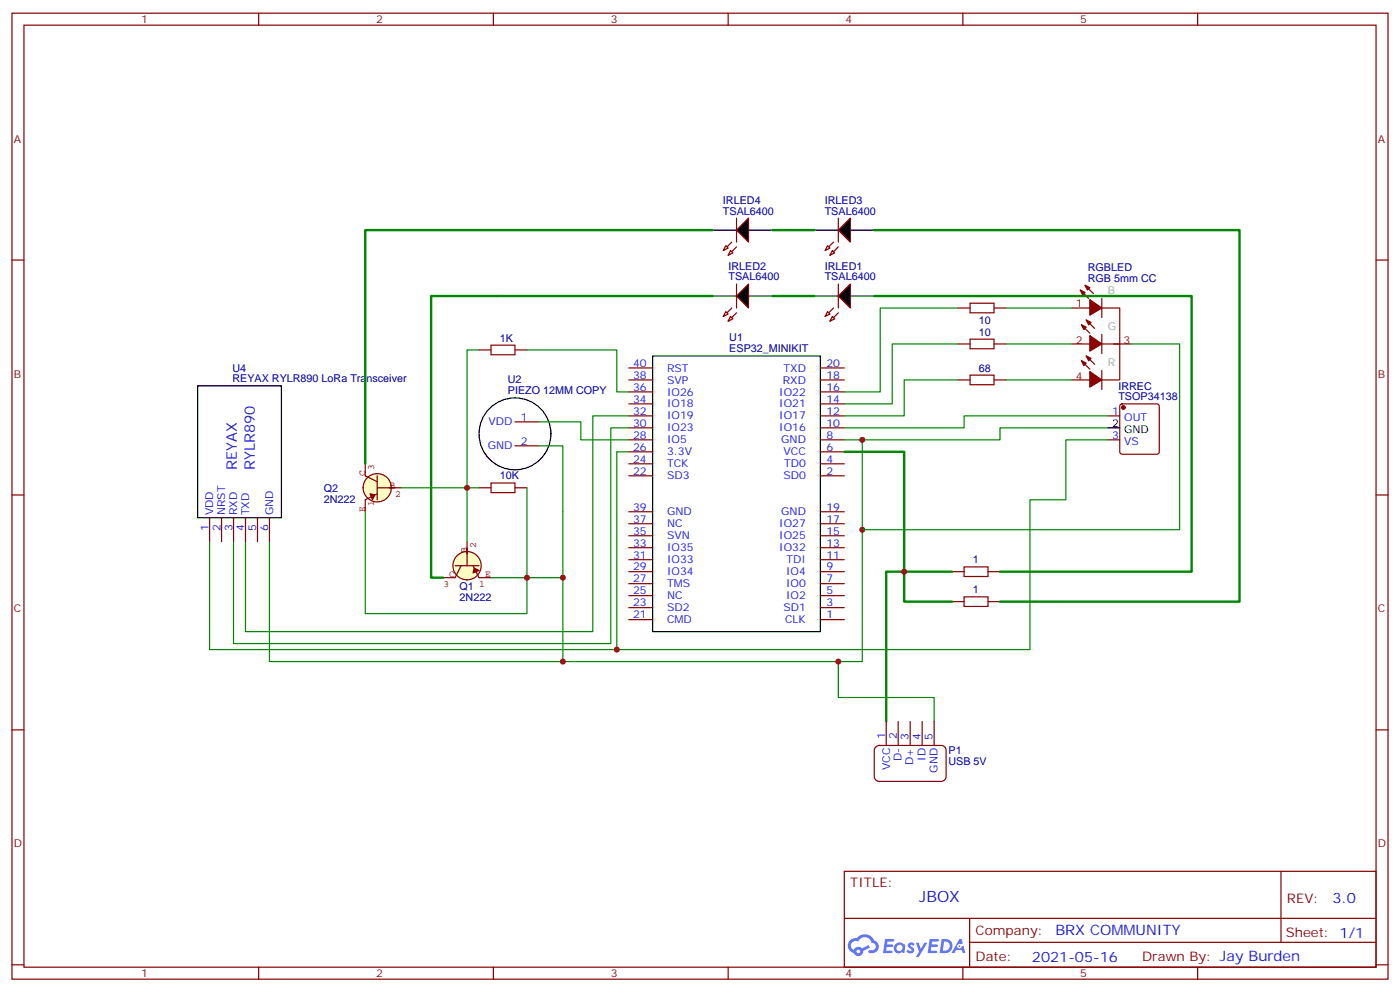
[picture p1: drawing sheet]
<svg xmlns="http://www.w3.org/2000/svg" width="412mm" height="292mm" viewBox="0 0 412 292" stroke-linecap="round" stroke-linejoin="round" font-family="sans-serif">
<g fill="none" stroke="#870000" stroke-width=".35">
<path d="M3.5 3.9h405.4v284.3h-405.4zM7.1 7.4h398.2v277.3h-398.2zM76.2 3.9v3.5M145.3 3.9v3.5M214.5 3.9v3.5M283.6 3.9v3.5M352.8 3.9v3.5M3.5 76.6h3.6M405.3 76.6h3.6M3.5 145.7h3.6M405.3 145.7h3.6M3.5 214.8h3.6"/>
<path d="M405.3 214.8h3.6M248.7 256.5h156.6v28.2h-156.6zM377.3 256.5v20.9M248.7 270.3h156.5M285.6 277.4h119.6M285.6 270.3v14.1M3.5 284h3.6M76.2 284.7v3.5M145.3 284.7v3.5M214.5 284.7v3.5M283.6 284.7v3.5M352.8 284.7v3.5"/>
<path d="M405.3 284h3.6"/>
</g>
<g fill="#5487ff">
<path d="M267.7 277.6a1.22 1.22 0 0 1 1.7 .3l-.4 .6a.47 .47 0 0 0-.3-.4 .47 .47 0 0 0-.5 .2l.1 .2a1.14 1.14 0 0 1 .8 1.8 1.14 1.14 0 0 1-1.9-.1l-.2-.1 .5-.6 .7 .4a.29 .29 0 0 0 .3-.2 .29 .29 0 0 0-.2-.3 1.04 1.04 0 0 1-.6-1.8z"/>
<path d="M260.7 276.4h2.4l.3 .2-.2 .5h-1.8l-.1 .9h1.5l.3 .4-.3 .3h-1.6l-.2 1.1 1.7 .1 .2 .3-.2 .3-2.6 .1z"/>
<path d="M273.8 276.4h2.4l.3 .2-.1 .5h-1.8l-.2 .9h1.6l.3 .4-.4 .3h-1.6l-.1 1.1 1.7 .1 .2 .3-.2 .3h-2.6z"/>
<path d="M282.6 276.4h.7l.3 1.3-.6 .3a.69 .69 0 0 0-1 .2 .69 .69 0 0 0 .4 1 .69 .69 0 0 0 .9-.6l.5-.3 .6 2.2h-.8l-.2-.8h-1.8l-.5 .8h-.8z"/>
<path d="M269.8 277.5h.8l.6 1.8 1.1-1.8h.9l-2.6 4.2h-.8l.9-1.6z"/>
<path d="M277.4 276.4l-.6 4.2h1.3a2.11 2.11 0 0 0 2.5-2.2 2.11 2.11 0 0 0-2.5-2zM278.1 277.1a1.39 1.39 0 0 1 1.7 1.5 1.39 1.39 0 0 1-1.8 1.2h-.3z"/>
<path d="M263.7 278a1.54 1.54 0 0 0-.1 2.2 1.54 1.54 0 0 0 2.2 .1l.6 .3 .3-2.3-.2-.3h-.4a1.49 1.49 0 0 0-2.4 0zM264 279a.94 .94 0 0 1 1.8 0 .94 .94 0 0 1-1.8 0z"/>
<path d="M250.4 276.8a2.18 2.18 0 0 0 1.1 3.7 1.44 1.44 0 0 0 1.6 .9 1.44 1.44 0 0 0 1.2-1.5l2-1-.5-.7-1.9 1a1.47 1.47 0 0 0-2.4 .4 1.39 1.39 0 0 1-.7-1.9 1.39 1.39 0 0 1 2-.5 2.12 2.12 0 0 1 2.2-1.3 2.12 2.12 0 0 1 1.9 1.7 1.14 1.14 0 0 1 1.1 1.4 1.14 1.14 0 0 1-1.7 .7 .43 .43 0 0 0-.5 .4 .43 .43 0 0 0 .4 .5 1.98 1.98 0 0 0 2.5-1.3 1.98 1.98 0 0 0-1.2-2.5 3.1 3.1 0 0 0-5.3-.7l-.9 .1zM252.3 280.1a.55 .55 0 0 1 1.1 0 .55 .55 0 0 1-1.1 0z"/>
<circle cx="282.6" cy="278.5" r=".26"/>
</g>
<path d="M239.9 87.1h7M250.5 87.1h7" fill="none" stroke="#000" stroke-width=".35"/>
<path d="M246.9 87.1l3.6-3.5v7.1z" fill="#000" stroke="#870000" stroke-width=".35"/>
<path d="M245.5 90.7l-2.4 2.4M246.9 92.1l-2.4 2.4" fill="none" stroke="#870000" stroke-width=".35"/>
<g fill="#f0f0f0" stroke="#870000" stroke-width=".35">
<path d="M243.8 91.7l.7 .7-1.4 .7z"/>
<path d="M245.2 93.1l.7 .7-1.4 .7z"/>
</g>
<path d="M215.5 90.7l-2.4 2.4M217 92.1l-2.5 2.4M246.9 83.6v7.1" fill="none" stroke="#870000" stroke-width=".35"/>
<path d="M209.9 87.1h7.1M220.5 87.1h7" fill="none" stroke="#000" stroke-width=".35"/>
<path d="M220.5 83.6v7.1l-3.5-3.6z" fill="#000" stroke="#870000" stroke-width=".35"/>
<g fill="#f0f0f0" stroke="#870000" stroke-width=".35">
<path d="M213.8 91.7l.7 .7-1.4 .7z"/>
<path d="M215.2 93.1l.7 .7-1.4 .7z"/>
</g>
<g fill="none" stroke="#870000" stroke-width=".35">
<path d="M217 83.6v7.1M315.7 90.7h5.3M318.2 85.4l2.5 2.4M318.6 95.6l2.4 2.5M319.6 84l2.5 2.4M320 94.2l2.4 2.5M324.6 90.7h5.2v21.1h-5.2M324.6 87.8v5.7M324.6 98.4v5.7M185.2 118.9h7.1M185.2 115.4h7.1M185.2 111.8h7.1"/>
<path d="M185.2 108.3h7.1M241.7 118.9h7M241.7 115.4h7M241.7 111.8h7M241.7 108.3h7M315.7 111.8h5.3M315.7 101.2h5.3M318.6 106.2l2.4 2.5M320 104.8l2.4 2.4M324.6 101.2h8.8M324.6 109v5.7M185.2 136.5h7.1"/>
<path d="M185.2 133h7.1M185.2 125.9h7.1M185.2 122.4h7.1M185.2 129.5h7.1M241.7 136.5h7M241.7 133h7M241.7 125.9h7M241.7 122.4h7M241.7 129.5h7M185.2 140.1h7.1M185.2 157.7h7.1M185.2 154.2h7.1"/>
<path d="M185.2 150.6h7.1M241.7 140.1h7M241.7 157.7h7M241.7 154.2h7M241.7 150.6h7M185.2 178.9h7.1M185.2 175.3h7.1M185.2 171.8h7.1M185.2 168.3h7.1M185.2 164.7h7.1M185.2 161.2h7.1M241.7 178.9h7"/>
<path d="M241.7 175.3h7M241.7 171.8h7M241.7 168.3h7M241.7 164.7h7M241.7 161.2h7M185.2 182.4h7.1M241.7 182.4h7"/>
</g>
<path d="M192.3 104.8h49.4v81.1h-49.4z" fill="none" stroke="#000" stroke-width=".35"/>
<g fill="#870000" stroke="#870000" stroke-width=".35">
<path d="M318.2 85.4l1.4 .7-.7 .7z"/>
<path d="M319.6 84l1.4 .7-.7 .7z"/>
<path d="M321 88.2l3.6 2.5-3.6 2.1z"/>
<path d="M318.6 95.6l1.4 .7-.7 .7z"/>
<path d="M320 94.2l1.4 .7-.7 .7z"/>
<path d="M321 98.8l3.6 2.4-3.6 2.2z"/>
<path d="M318.6 106.2l1.4 .7-.7 .7z"/>
<path d="M320 104.8l1.4 .7-.7 .7z"/>
<path d="M321 109.4l3.6 2.4-3.6 2.1z"/>
</g>
<circle cx="137.6" cy="166.5" r="4.2" fill="#ffffc2" stroke="#850000" stroke-width=".35"/>
<path d="M139.7 167.2l1.4 .7-1.8 .7z" fill="#850000" stroke="#850000" stroke-width=".35"/>
<path d="M137.6 159.5v7M134.1 166.5h7M135.8 166.5l-1.7 3.5h-3.6M139.3 166.5l1.8 3.5h3.5" fill="none" stroke="#850000" stroke-width=".35"/>
<g fill="none" stroke="#870000" stroke-width=".35">
<path d="M245.5 71.3l-2.4 2.4M246.9 72.7l-2.4 2.4M141.1 103h3.5M144.6 101.6h7.1v2.8h-7.1zM151.7 103h3.5M330.1 119.1l.5-.2h10.2l.5 .2 .2 .5v13.4l-.2 .5-.5 .2h-10.2l-.5-.2-.3-.5v-13.4zM151.7 124.2h7M151.7 131.2h7M326.3 122.4h3.5M326.3 129.5h3.5M61.7 152.4v7.1M65.3 152.4v7.1"/>
<path d="M68.8 152.4v7.1M72.3 152.4v7.1M75.8 152.4v7.1M79.4 152.4v7.1M141.1 143.6h3.5M144.6 142.2h7.1v2.8h-7.1zM151.7 143.6h3.5M280.5 168.3h3.5M280.5 177.1h3.5M284 166.9h7v2.8h-7zM284 175.7h7v2.8h-7zM291 168.3h3.6"/>
<path d="M291 177.1h3.6"/>
</g>
<g fill="none" stroke="#000" stroke-width=".35">
<path d="M239.9 67.7h7M250.5 67.7h7M58.2 113.6h24.7v38.8h-24.7zM326.3 125.9h3.5"/>
<circle cx="151.7" cy="127.7" r="10.6"/>
</g>
<circle cx="330.9" cy="119.9" r=".53" fill="#870000" stroke="#870000" stroke-width=".35"/>
<g fill="none" stroke="#008700" stroke-width=".35">
<path d="M141.1 103h-3.5v56.5M155.2 103h26.5v12.4h3.5M158.7 124.2h12.4v5.3h14.1M185.2 122.4h-10.6v63.5h-102.3v-26.4M185.2 125.9h-5.3v63.5h-111.1v-29.9M185.2 133h-3.5v58.2h-120v-31.7M248.7 129.5h5.3M326.3 129.5h-12.3v17.6h-10.6v44.1h-121.7M326.3 125.9h-31.7v3.6h-40.6v65.2h-88.2v-63.5h-7.1M326.3 122.4h-42.3v3.5h-35.3M79.4 159.5v35.2h86.4M137.6 143.6h3.5"/>
<path d="M155.2 143.6v26.4M144.6 170h21.2"/>
</g>
<path d="M209.9 87.1h-82.9v82.9h3.5M227.5 87.1h12.4M257.5 87.1h93.5v81.2h-56.4M248.7 133h17.6v35.3h14.2" fill="none" stroke="#008700" stroke-width=".71"/>
<path d="M250.5 64.2v7.1l-3.6-3.6z" fill="#000" stroke="#870000" stroke-width=".35"/>
<g fill="#f0f0f0" stroke="#870000" stroke-width=".35">
<path d="M243.8 72.3l.7 .7-1.4 .7z"/>
<path d="M245.2 73.7l.7 .7-1.4 .7z"/>
</g>
<path d="M215.5 71.3l-2.4 2.4M217 72.7l-2.5 2.4M246.9 64.2v7.1" fill="none" stroke="#870000" stroke-width=".35"/>
<path d="M209.9 67.7h7.1M220.5 67.7h7" fill="none" stroke="#000" stroke-width=".35"/>
<path d="M217 67.7l3.5-3.5v7.1z" fill="#000" stroke="#870000" stroke-width=".35"/>
<g fill="#f0f0f0" stroke="#870000" stroke-width=".35">
<path d="M213.8 72.3l.7 .7-1.4 .7z"/>
<path d="M215.2 73.7l.7 .7-1.4 .7z"/>
</g>
<path d="M217 64.2v7.1" fill="none" stroke="#870000" stroke-width=".35"/>
<circle cx="111.1" cy="143.6" r="4.2" fill="#ffffc2" stroke="#850000" stroke-width=".35"/>
<path d="M109 145.3l1.4 .4-.7 1.4z" fill="#850000" stroke="#850000" stroke-width=".35"/>
<path d="M107.6 136.5v3.6l3.5 1.7M111.1 145.3l-3.5 1.8v3.5M111.1 143.6h7.1M111.1 140.1v7" fill="none" stroke="#850000" stroke-width=".35"/>
<path d="M282.2 90.7h-22.9v24.7h-10.6M296.3 90.7h19.4M282.2 111.8h-15.9v10.6h-17.6M282.2 101.2h-19.4v17.7h-14.1M296.3 111.8h19.4M296.3 101.2h19.4M107.6 150.6v30h47.6v-10.6M118.2 143.6h19.4M246.9 194.7v10.6h28.3v7.1" fill="none" stroke="#008700" stroke-width=".35"/>
<path d="M209.9 67.7h-102.3v68.8M227.5 67.7h12.4M257.5 67.7h107.6v109.4h-70.5M280.5 177.1h-14.2v-8.8h-5.2v44.1" fill="none" stroke="#008700" stroke-width=".71"/>
<path d="M282.2 90.7h3.6M285.8 99.8h7v2.9h-7zM285.8 89.3h7v2.8h-7zM292.8 90.7h3.5M282.2 111.8h3.6M282.2 101.2h3.6M285.8 110.4h7v2.8h-7zM292.8 111.8h3.5M292.8 101.2h3.5" fill="none" stroke="#870000" stroke-width=".35"/>
<path d="M257.8 220l1.1-.6h18.4a1.41 1.41 0 0 1 1.4 1.4v7.8a1.51 1.51 0 0 1-1.4 1.4h-18.4a1.51 1.51 0 0 1-1.4-1.4v-7.8z" fill="#fff" stroke="#800000" stroke-width=".35"/>
<path d="M261.1 212.4v7M264.6 212.4v7M268.1 212.4v7M271.6 212.4v7M275.2 212.4v7" fill="none" stroke="#870000" stroke-width=".35"/>
<g fill="#c00">
<circle cx="137.6" cy="143.6" r=".88"/>
<circle cx="254" cy="155.9" r=".88"/>
<circle cx="165.8" cy="170" r=".88"/>
<circle cx="155.2" cy="170" r=".88"/>
<circle cx="165.8" cy="194.7" r=".88"/>
<circle cx="254" cy="129.5" r=".88"/>
<circle cx="266.3" cy="168.3" r=".88"/>
<circle cx="181.7" cy="191.2" r=".88"/>
<circle cx="246.9" cy="194.7" r=".88"/>
</g>
<path d="M333.4 101.2h14.1v54.7h-93.5" fill="none" stroke="#008700" stroke-width=".35"/>
<text font-size="4.6" fill="#00f" x="270.8" y="265.5">JBOX</text>
<g font-size="4.2" fill="#00f">
<text x="69.8" y="138.3" transform="rotate(-90 69.8 138.3)">REYAX</text>
<text x="75.1" y="138.3" transform="rotate(-90 75.1 138.3)">RYLR890</text>
<text x="392.5" y="265.7">3.0</text>
<text x="310.9" y="275.3">BRX COMMUNITY</text>
<text x="304" y="283.1">2021-05-16</text>
</g>
<g font-size="3.9" fill="#800">
<text x="250.5" y="261.1">TITLE:</text>
<text x="379.1" y="265.7">REV:</text>
<text x="287.4" y="275.3">Company:</text>
<text x="378.7" y="275.9">Sheet: 1/1</text>
<text x="287.4" y="282.9">Date:</text>
<text x="336.4" y="283">Drawn By: Jay Burden</text>
</g>
<g font-size="3.2" fill="#800">
<text x="41.6" y="6.9">1</text>
<text x="110.8" y="6.9">2</text>
<text x="179.9" y="6.9">3</text>
<text x="249.1" y="6.9">4</text>
<text x="318.2" y="6.9">5</text>
<text x="4.1" y="42">A</text>
<text x="405.9" y="42">A</text>
<text x="316.9" y="90.3">1</text>
<text x="316.9" y="101.2">2</text>
<text x="330.9" y="101.2">3</text>
<text x="4.1" y="111.1">B</text>
<text x="316.9" y="111.8">4</text>
<text x="405.9" y="111.1">B</text>
<text x="4.1" y="180.3">C</text>
<text x="405.9" y="180.3">C</text>
<text x="4.1" y="249.4">D</text>
<text x="405.9" y="249.4">D</text>
<text x="41.6" y="287.7">1</text>
<text x="110.8" y="287.7">2</text>
<text x="179.9" y="287.7">3</text>
<text x="249.1" y="287.7">4</text>
<text x="318.2" y="287.7">5</text>
</g>
<g font-size="3.2" fill="#000080">
<text x="213" y="60">IRLED4</text>
<text x="242.9" y="60">IRLED3</text>
<text x="213" y="63.1">TSAL6400</text>
<text x="242.9" y="63.1">TSAL6400</text>
<text x="214.6" y="82.5">TSAL6400</text>
<text x="214.6" y="79.5">IRLED2</text>
<text x="242.9" y="82.5">TSAL6400</text>
<text x="242.9" y="79.4">IRLED1</text>
<text x="320.4" y="82.9">RGB 5mm CC</text>
<text x="320.4" y="79.7">RGBLED</text>
<text x="288.4" y="95.3">10</text>
<text x="147.2" y="100.5">1K</text>
<text x="214.8" y="100.3">U1</text>
<text x="288.4" y="98.8">10</text>
<text x="214.8" y="103.5">ESP32_MINIKIT</text>
<text x="68.4" y="112.5">REYAX RYLR890 LoRa Transceiver</text>
<text x="68.5" y="109.5">U4</text>
<text x="149.6" y="112.9">U2</text>
<text x="288.4" y="109.4">68</text>
<text x="149.6" y="116.1">PIEZO 12MM COPY</text>
<text x="329.4" y="117.8">TSOP34138</text>
<text x="329.4" y="114.7">IRREC</text>
<text x="147.2" y="141.1">10K</text>
<text x="95.4" y="147.9">2N222</text>
<text x="95.4" y="144.7">Q2</text>
<text x="286.6" y="165.8">1</text>
<text x="135.4" y="173.8">Q1</text>
<text x="135.4" y="176.9">2N222</text>
<text x="286.6" y="174.6">1</text>
<text x="279.4" y="222">P1</text>
<text x="279.4" y="225.2">USB 5V</text>
</g>
<g font-size="3.2" fill="#999">
<text x="326.3" y="86.7">B</text>
<text x="326.3" y="97.3">G</text>
<text x="326.3" y="107.8">R</text>
</g>
<g font-size="3.2" fill="#00f">
<text x="186.5" y="107.9">40</text>
<text x="243.4" y="107.9">20</text>
<text x="186.5" y="111.5">38</text>
<text x="196.5" y="112.9">SVP</text>
<text x="196.5" y="109.4">RST</text>
<text x="230.6" y="112.9">RXD</text>
<text x="230.8" y="109.4">TXD</text>
<text x="243.4" y="111.5">18</text>
<text x="186.5" y="118.5">34</text>
<text x="186.5" y="115">36</text>
<text x="196.5" y="119.9">IO18</text>
<text x="196.5" y="116.4">IO26</text>
<text x="229.6" y="119.9">IO21</text>
<text x="229.6" y="116.4">IO22</text>
<text x="243.4" y="118.5">14</text>
<text x="243.4" y="115">16</text>
<text x="143.9" y="125.2">VDD</text>
<text x="153.5" y="123.8">1</text>
<text x="186.5" y="125.6">30</text>
<text x="186.5" y="122.1">32</text>
<text x="196.5" y="123.5">IO19</text>
<text x="229.6" y="123.5">IO17</text>
<text x="243.4" y="125.6">10</text>
<text x="243.4" y="122.1">12</text>
<text x="327.7" y="122.1">1</text>
<text x="331.2" y="123.8">OUT</text>
<text x="153.5" y="130.9">2</text>
<text x="186.5" y="129.1">28</text>
<text x="196.5" y="130.5">IO5</text>
<text x="196.5" y="127">IO23</text>
<text x="229.6" y="127">IO16</text>
<text x="230.1" y="130.5">GND</text>
<text x="243.4" y="129.1">8</text>
<text x="327.7" y="129.1">3</text>
<text x="331.2" y="130.9">VS</text>
<text x="143.7" y="132.3">GND</text>
<text x="186.5" y="136.2">24</text>
<text x="186.5" y="132.6">26</text>
<text x="196.5" y="137.6">TCK</text>
<text x="196.5" y="134.1">3.3V</text>
<text x="230.8" y="134.1">VCC</text>
<text x="231" y="137.6">TD0</text>
<text x="243.4" y="136.2">4</text>
<text x="243.4" y="132.6">6</text>
<text x="186.5" y="139.7">22</text>
<text x="196.5" y="141.1">SD3</text>
<text x="230.8" y="141.1">SD0</text>
<text x="243.4" y="139.7">2</text>
<text x="62.8" y="151.7" transform="rotate(-90 62.8 151.7)">VDD</text>
<text x="66.3" y="151.7" transform="rotate(-90 66.3 151.7)">NRST</text>
<text x="69.8" y="151.7" transform="rotate(-90 69.8 151.7)">RXD</text>
<text x="73.4" y="151.7" transform="rotate(-90 73.4 151.7)">TXD</text>
<text x="80.4" y="151.7" transform="rotate(-90 80.4 151.7)">GND</text>
<text x="186.5" y="153.8">37</text>
<text x="186.5" y="150.3">39</text>
<text x="196.5" y="155.2">NC</text>
<text x="196.5" y="151.7">GND</text>
<text x="229.6" y="155.2">IO27</text>
<text x="230.1" y="151.7">GND</text>
<text x="243.4" y="153.8">17</text>
<text x="243.4" y="150.3">19</text>
<text x="61.4" y="156.2" transform="rotate(-90 61.4 156.2)">1</text>
<text x="64.9" y="156.2" transform="rotate(-90 64.9 156.2)">2</text>
<text x="68.4" y="156.2" transform="rotate(-90 68.4 156.2)">3</text>
<text x="72" y="156.2" transform="rotate(-90 72 156.2)">4</text>
<text x="75.5" y="156.2" transform="rotate(-90 75.5 156.2)">5</text>
<text x="79" y="156.2" transform="rotate(-90 79 156.2)">6</text>
<text x="186.5" y="160.9">33</text>
<text x="186.5" y="157.3">35</text>
<text x="196.5" y="158.7">SVN</text>
<text x="229.6" y="158.7">IO25</text>
<text x="243.4" y="160.9">13</text>
<text x="243.4" y="157.3">15</text>
<text x="186.5" y="167.9">29</text>
<text x="186.5" y="164.4">31</text>
<text x="196.5" y="165.8">IO33</text>
<text x="196.5" y="162.3">IO35</text>
<text x="229.6" y="162.3">IO32</text>
<text x="231.7" y="165.8">TDI</text>
<text x="243.4" y="167.9">9</text>
<text x="243.4" y="164.4">11</text>
<text x="186.5" y="171.4">27</text>
<text x="196.5" y="172.9">TMS</text>
<text x="196.5" y="169.3">IO34</text>
<text x="231.6" y="172.9">IO0</text>
<text x="231.6" y="169.3">IO4</text>
<text x="243.4" y="171.4">7</text>
<text x="186.5" y="178.5">23</text>
<text x="186.5" y="175">25</text>
<text x="196.5" y="179.9">SD2</text>
<text x="196.5" y="176.4">NC</text>
<text x="230.8" y="179.9">SD1</text>
<text x="231.6" y="176.4">IO2</text>
<text x="243.4" y="178.5">3</text>
<text x="243.4" y="175">5</text>
<text x="186.5" y="182">21</text>
<text x="196.5" y="183.4">CMD</text>
<text x="231.2" y="183.4">CLK</text>
<text x="243.4" y="182">1</text>
<text x="260.8" y="217.7" transform="rotate(-90 260.8 217.7)">1</text>
<text x="264.1" y="217.6" transform="rotate(-90 264.1 217.6)">2</text>
<text x="267.6" y="217.7" transform="rotate(-90 267.6 217.7)">3</text>
<text x="271.2" y="217.7" transform="rotate(-90 271.2 217.7)">4</text>
<text x="274.7" y="217.7" transform="rotate(-90 274.7 217.7)">5</text>
<text x="262.2" y="226.7" transform="rotate(-90 262.2 226.7)">VCC</text>
<text x="265.6" y="224" transform="rotate(-90 265.6 224)">D-</text>
<text x="269" y="225.2" transform="rotate(-90 269 225.2)">D+</text>
<text x="272.6" y="223.9" transform="rotate(-90 272.6 223.9)">ID</text>
<text x="276.1" y="227.4" transform="rotate(-90 276.1 227.4)">GND</text>
</g>
<g font-size="3.2">
<text x="327.7" y="125.6">2</text>
<text x="331.2" y="127.4">GND</text>
</g>
<g font-size="2.8" fill="#840000">
<text x="107.5" y="140" transform="rotate(-90 107.5 140)">C</text>
<text x="110.2" y="138.3" transform="rotate(-90 110.2 138.3)">3</text>
<text x="114.7" y="143.5">B</text>
<text x="110.2" y="148.9" transform="rotate(-90 110.2 148.9)">1</text>
<text x="116.4" y="146.2">2</text>
<text x="107.5" y="150.6" transform="rotate(-90 107.5 150.6)">E</text>
<text x="140.2" y="161.2" transform="rotate(-90 140.2 161.2)">2</text>
<text x="137.5" y="162.9" transform="rotate(-90 137.5 162.9)">B</text>
<text x="130.6" y="172.7">3</text>
<text x="132.3" y="170">C</text>
<text x="141.2" y="172.7">1</text>
<text x="142.9" y="170">E</text>
</g>
</svg>
